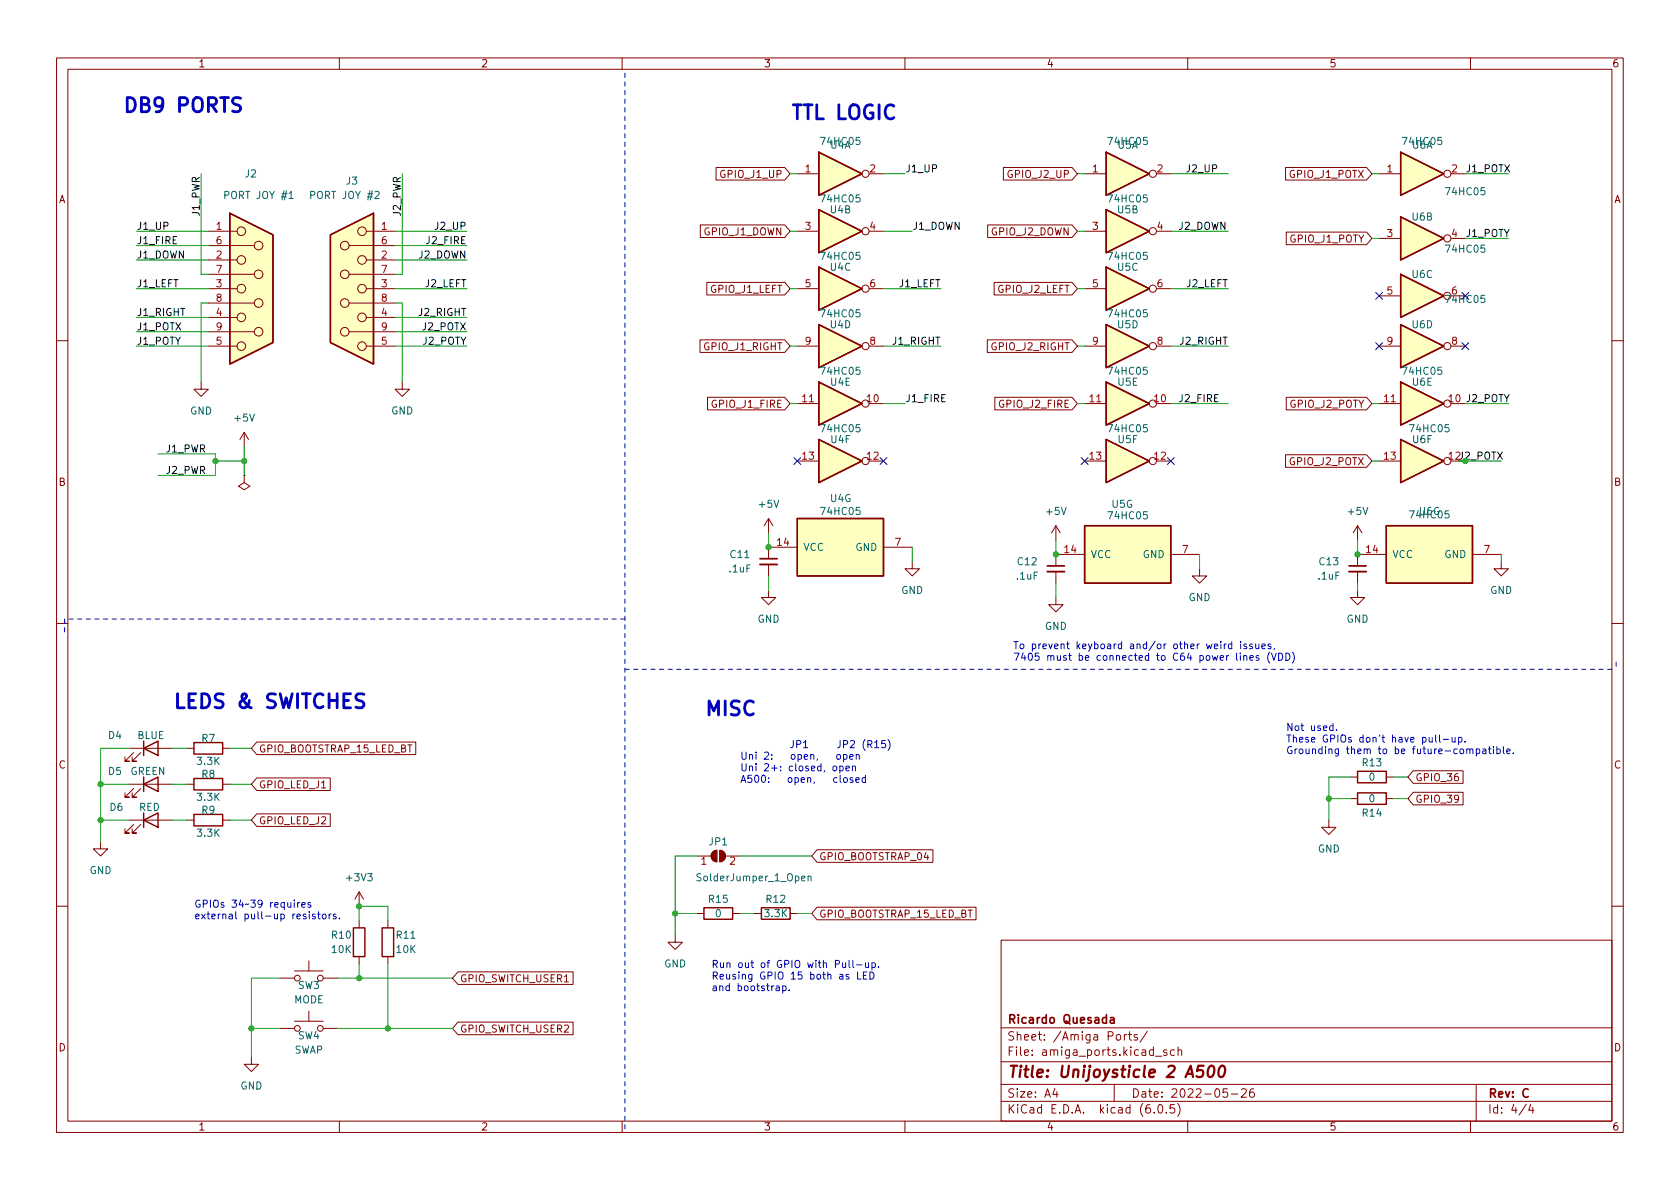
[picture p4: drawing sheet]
<svg xmlns="http://www.w3.org/2000/svg" width="297mm" height="210mm" viewBox="0 0 297 210" stroke-linecap="round" stroke-linejoin="round" font-family="sans-serif">
<g fill="none" stroke="#840000" stroke-width=".18">
<path d="M10 10.2h277v190.1h-277zM12 12.2h273v186.1h-273zM60 10.2v2M110 10.2v2M160 10.2v2M210 10.2v2M260 10.2v2M123.8 39.8h14.9l1 1.1-1 1.1h-14.9zM126.6 29.6h12.1l1 1.1-1 1.1h-12.1zM141 30.7h3.8M153.7 30.7h2.5M174.6 39.8h14.9l1 1.1-1 1.1h-14.9z"/>
<path d="M177.4 29.6h12.1l1 1.1-1 1.1h-12.1zM191.8 30.7h3.8M204.5 30.7h2.5M227.3 29.6h14.3l1 1.1-1 1.1h-14.3zM243.8 30.7h3.8M256.5 30.7h2.6M36.8 58.7h8.2M36.8 56.1h5.1M36.8 53.6h8.2M36.8 51h5.1M36.8 48.5h8.2M36.8 46h5.1"/>
<path d="M36.8 43.4h8.2M36.8 40.9h5.1M61.7 58.7h8.1M61.7 53.6h8.1M61.7 48.5h8.1M61.7 43.4h8.1M64.8 56.1h5M64.8 51h5M64.8 46h5M64.8 40.9h5M125 49.9h13.7l1 1.1-1 1.2h-13.7zM141 51h3.8"/>
<path d="M141 40.9h3.8M153.7 51h2.5M153.7 40.9h2.5M175.8 49.9h13.7l1 1.1-1 1.2h-13.7zM191.8 51h3.8M191.8 40.9h3.8M204.5 51h2.5M204.5 40.9h2.5M227.4 41h14.2l1 1.2-1 1.1h-14.2zM243.8 52.3h3.8M243.8 42.2h3.8M256.5 42.2h2.6"/>
<path d="M10 60.2h2M35.6 67.6v1.2h1.2l-1.2 1.3-1.3-1.3h1.3M36.8 61.2h5.1M43.2 76.4l-.8 1.3M43.2 76.4v2.6M43.2 76.4l.7 1.3M64.8 61.2h5M71.1 67.6v1.2h1.3l-1.3 1.3-1.3-1.3h1.3M123.8 60.1h14.9l1 1.1-1 1.1h-14.9zM125.1 70.3h13.6l1 1.1-1 1.1h-13.6zM141 61.2h3.8M141 71.4h3.8"/>
<path d="M153.7 61.2h2.5M153.7 71.4h2.5M174.6 60.1h14.9l1 1.1-1 1.1h-14.9zM175.9 70.3h13.6l1 1.1-1 1.1h-13.6zM191.8 61.2h3.8M191.8 71.4h3.8M204.5 61.2h2.5M204.5 71.4h2.5M227.4 70.3h14.2l1 1.1-1 1.1h-14.2zM243.8 61.2h3.8M243.8 71.4h3.8M256.5 61.2h2.6"/>
<path d="M285 60.2h2M43.2 84.1v1.2l1 .7-1 .6-1-.6 1-.7M43.2 84.1h.1M135.9 91.7v2.5M135.9 99.8v2M135.9 91.7l-.8 1.3M135.9 91.7l.8 1.3M141 81.5h3.8M141 96.8h-5.1v2M153.7 81.5h2.5M156.2 96.8h5.1M161.3 99.3v1.3h1.3l-1.3 1.2-1.3-1.2h1.3"/>
<path d="M186.7 93l-.8 1.2M186.7 93v2.5M186.7 93l.8 1.2M191.8 81.5h3.8M191.8 98h-5.1v2.1M204.5 81.5h2.5M207 98h5.1M227.3 80.4h14.3l1 1.1-1 1.1h-14.3zM240 93l-.7 1.2M240 93v2.5M240 93l.8 1.2M243.8 81.5h3.8"/>
<path d="M245.1 98h-5.1v2.1M260.3 98h5.1M265.4 99.3v1.3h1.3l-1.3 1.2-1.2-1.2h1.2M10 110.2h2M135.9 104.4v1.3h1.3l-1.3 1.2-1.3-1.2h1.3M186.7 105.7v1.2h1.3l-1.3 1.3-1.3-1.3h1.3M186.7 101.1v2M212.1 100.6v1.2h1.3l-1.3 1.3-1.3-1.3h1.3M240 104.4v1.3h1.3l-1.3 1.2-1.2-1.2h1.2M240 101.1v2M285 110.2h2M22.9 138.7h7.6"/>
<path d="M22.9 132.3h7.6M23.6 133.1l-1.5 1.5h.8h-.8v-.7M23.6 139.4l-1.5 1.6h.8h-.8v-.8M24.9 133.1l-1.5 1.5h.7h-.7v-.7M24.9 139.4l-1.5 1.6h.7h-.7v-.8M33 138.7h1.3M33 132.3h1.3M39.4 138.7h1.2M39.4 132.3h1.2M45.4 131.2h28.1v2.2h-28.1l-1-1.1zM45.4 137.6h13v2.2h-13l-1-1.1zM238.8 137.4h1.2"/>
<path d="M245.1 137.4h1.3M249.9 136.3h8.8v2.2h-8.8l-1-1.1zM17.8 148.8v1.3h1.2l-1.2 1.3-1.3-1.3h1.3M22.9 145h7.6M23.6 145.8l-1.5 1.5h.8h-.8v-.7M24.9 145.8l-1.5 1.5h.7h-.7v-.7M33 145h1.3M39.4 145h1.2M45.4 143.9h13v2.2h-13l-1-1.1zM63.5 157.7l-.8 1.3M63.5 157.7v2.6M63.5 157.7l.8 1.3"/>
<path d="M123.2 151.4h2.5M126 150.7l.7-.3v2a1.02 1.02 0 0 1-.9-.6 1.02 1.02 0 0 1 .2-1.1zM127.3 150.4a1.02 1.02 0 0 1 1 1 1.02 1.02 0 0 1-1 1zM128.3 151.4h2.5M144.5 150.3h20.4v2.2h-20.4l-1-1.1zM234.9 145v1.3h1.3l-1.3 1.3-1.2-1.3h1.2M238.8 141.2h1.2M245.1 141.2h1.3M249.9 140.1h8.8v2.2h-8.8l-1-1.1zM10 160.2h2M49.5 173h2.6M52.1 171.7h5"/>
<path d="M54.6 169.9v1.8M54.6 178.8v1.8M57.1 173h2.6M63.5 162.8v1.3M63.5 169.2v1.2M68.6 162.8v1.3M68.6 169.2v1.2M81 171.9h20.3v2.2h-20.3l-1-1.1zM119.4 165.3v1.3h1.2l-1.2 1.3-1.3-1.3h1.3M123.2 161.5h1.3M129.5 161.5h1.3M133.3 161.5h1.3"/>
<path d="M139.7 161.5h1.3M144.5 160.4h28.1v2.2h-28.1l-1-1.1zM177 166.3h108v32h-108zM285 160.2h2M44.4 186.9v1.3h1.3l-1.3 1.3-1.2-1.3h1.2M49.5 181.9h2.6M52.1 180.6h5M57.1 181.9h2.6M60 198.3v2M81 180.7h20.3v2.3h-20.3l-1-1.1zM110 198.3v2M160 198.3v2"/>
<path d="M177 194.8h108M177 191.8h108M177 187.8h108M177 181.8h108M186.5 192.5l-.4 1h1M186.9 193v1M197 191.8v3M197.4 183.1l.2-.2 .5 .2v.5l-.1 .3h-.4l-.2-.1zM198.8 182.9v1M199.2 182.9l-.3 .1-.1 .2M199.5 182.9h.6M199.7 182.4v1.3l.4 .2"/>
<path d="M201.1 183l-.4-.1-.2 .2 .1 .3 .5 .1v.4h-.6M202.9 182.4l-1.3 1.9M204.1 196.7v.1M204.3 186.8h1.1M204.9 195.4l.2-.1a.81 .81 0 0 1 .6 .7 .81 .81 0 0 1-.3 .8h-.2a.81 .81 0 0 1-.6-.6 .81 .81 0 0 1 .3-.8zM206.2 196.7v.1M206.3 185.7l-.4-.1-.2 .2 .1 .3 .5 .1v.4h-.6M207.6 195.3h-.7v.7l.2-.1 .5 .1 .1 .2-.1 .5-.2 .1-.5-.1M207.6 185.7l-.4-.1-.3 .3v.4l.2 .3h.5M208.2 195.1a1.72 1.72 0 0 1 0 2.3M208.3 185.8l.2-.2 .4 .1v.9M208.3 185.1v1.5"/>
<path d="M210 198.3v2M217 192.5h-.7l-.1 .7 .2-.1 .5 .1 .2 .2-.1 .5-.2 .1-.6-.1M217.7 193.5h1.2M219.5 192.7l.6-.2 .2 .2 .1 .3-1 1h1M221.6 192.5a.59 .59 0 0 0-.7 .7v.5l.2 .3h.4l.2-.1 .1-.5-.2-.2-.4-.1-.3 .3M260 198.3v2M261 191.8v6.5M269.9 195.3l-1.3 1.9M270.6 195.3l-.3 1h.9M271 195.8v1"/>
<circle cx="153" cy="30.7" r=".63"/>
<circle cx="203.8" cy="30.7" r=".63"/>
<circle cx="255.9" cy="30.7" r=".63"/>
<circle cx="42.7" cy="56.1" r=".76"/>
<circle cx="42.7" cy="40.9" r=".76"/>
<circle cx="42.7" cy="46" r=".76"/>
<circle cx="42.7" cy="51" r=".76"/>
<circle cx="45.7" cy="58.7" r=".76"/>
<circle cx="45.7" cy="48.5" r=".76"/>
<circle cx="45.7" cy="43.4" r=".76"/>
<circle cx="45.7" cy="53.6" r=".76"/>
<circle cx="61" cy="48.5" r=".76"/>
<circle cx="61" cy="58.7" r=".76"/>
<circle cx="61" cy="53.6" r=".76"/>
<circle cx="61" cy="43.4" r=".76"/>
<circle cx="64" cy="56.1" r=".76"/>
<circle cx="64" cy="40.9" r=".76"/>
<circle cx="64" cy="46" r=".76"/>
<circle cx="64" cy="51" r=".76"/>
<circle cx="153" cy="40.9" r=".63"/>
<circle cx="153" cy="51" r=".63"/>
<circle cx="203.8" cy="51" r=".63"/>
<circle cx="203.8" cy="40.9" r=".63"/>
<circle cx="255.9" cy="42.2" r=".63"/>
<circle cx="255.9" cy="52.3" r=".63"/>
<circle cx="42.7" cy="61.2" r=".76"/>
<circle cx="64" cy="61.2" r=".76"/>
<circle cx="153" cy="61.2" r=".63"/>
<circle cx="153" cy="71.4" r=".63"/>
<circle cx="203.8" cy="61.2" r=".63"/>
<circle cx="203.8" cy="71.4" r=".63"/>
<circle cx="255.9" cy="61.2" r=".63"/>
<circle cx="255.9" cy="71.4" r=".63"/>
<circle cx="153" cy="81.5" r=".63"/>
<circle cx="203.8" cy="81.5" r=".63"/>
<circle cx="255.9" cy="81.5" r=".63"/>
<circle cx="52.6" cy="173" r=".51"/>
<circle cx="56.6" cy="173" r=".51"/>
<circle cx="52.6" cy="181.9" r=".51"/>
<circle cx="56.6" cy="181.9" r=".51"/>
</g>
<path d="M212.8 188.5h-.9l-.3 .9 .4-.2 .6 .1 .2 .3-.2 .7-.3 .2h-.5l-.3-.2M213.8 188.7a.46 .46 0 0 1 .5-.2 .46 .46 0 0 1 .4 .3 1.15 1.15 0 0 1-.8 1.7l-.2-.1a1.54 1.54 0 0 1 .1-1.7zM215.7 188.7a.46 .46 0 0 1 .5-.2 .46 .46 0 0 1 .4 .3 1.15 1.15 0 0 1-.8 1.7l-.2-.1a1.54 1.54 0 0 1 .1-1.7z" fill="none" stroke="#840000" stroke-width=".4"/>
<path d="M134.4 98.8h3M185.2 100.1h3M238.5 100.1h3.1M196.3 180h.6l.1 .9M197 180.3l-.5 .1a.29 .29 0 0 0-.2 .2 .29 .29 0 0 0 .2 .3h.5" fill="none" stroke="#840000" stroke-width=".3"/>
<g fill="#ffffc2" stroke="#ffffc2" stroke-width=".18">
<path d="M58.4 41.5l7.6-3.8v26.7l-7.6-3.8z"/>
<path d="M247.6 77.7l7.7 3.8-7.7 3.8z"/>
<path d="M195.6 77.7l7.6 3.8-7.6 3.8z"/>
<path d="M191.8 93h15.2v10.1h-15.2z"/>
<path d="M141 91.7h15.2v10.1h-15.2z"/>
<path d="M144.8 77.7l7.6 3.8-7.6 3.8z"/>
<path d="M245.1 93h15.2v10.1h-15.2z"/>
<path d="M144.8 37.1l7.6 3.8-7.6 3.8z"/>
<path d="M144.8 26.9l7.6 3.8-7.6 3.8z"/>
<path d="M195.6 47.2l7.6 3.8-7.6 3.9z"/>
<path d="M195.6 37.1l7.6 3.8-7.6 3.8z"/>
<path d="M195.6 26.9l7.6 3.8-7.6 3.8z"/>
<path d="M195.6 67.6l7.6 3.8-7.6 3.8z"/>
<path d="M195.6 57.4l7.6 3.8-7.6 3.8z"/>
<path d="M144.8 47.2l7.6 3.8-7.6 3.9z"/>
<path d="M144.8 57.4l7.6 3.8-7.6 3.8z"/>
<path d="M144.8 67.6l7.6 3.8-7.6 3.8z"/>
<path d="M40.6 37.7l7.7 3.8v19.1l-7.7 3.8z"/>
<path d="M247.6 48.5l7.7 3.8-7.7 3.8z"/>
<path d="M247.6 57.4l7.7 3.8-7.7 3.8z"/>
<path d="M247.6 67.6l7.7 3.8-7.7 3.8z"/>
<path d="M247.6 38.3l7.7 3.9-7.7 3.8z"/>
<path d="M247.6 26.9l7.7 3.8-7.7 3.8z"/>
</g>
<g fill="none" stroke="#840000" stroke-width=".25">
<path d="M40.6 37.7l7.7 3.8v19.1l-7.7 3.8zM144.8 37.1l7.6 3.8-7.6 3.8zM144.8 26.9l7.6 3.8-7.6 3.8zM195.6 37.1l7.6 3.8-7.6 3.8zM195.6 26.9l7.6 3.8-7.6 3.8zM247.6 38.3l7.7 3.9-7.7 3.8zM247.6 26.9l7.7 3.8-7.7 3.8zM58.4 41.5l7.6-3.8v26.7l-7.6-3.8zM144.8 47.2l7.6 3.8-7.6 3.9zM144.8 57.4l7.6 3.8-7.6 3.8zM195.6 47.2l7.6 3.8-7.6 3.9zM195.6 57.4l7.6 3.8-7.6 3.8z"/>
<path d="M247.6 48.5l7.7 3.8-7.7 3.8zM247.6 57.4l7.7 3.8-7.7 3.8zM144.8 77.7l7.6 3.8-7.6 3.8zM144.8 67.6l7.6 3.8-7.6 3.8zM195.6 77.7l7.6 3.8-7.6 3.8zM195.6 67.6l7.6 3.8-7.6 3.8zM247.6 77.7l7.7 3.8-7.7 3.8zM247.6 67.6l7.7 3.8-7.7 3.8zM141 91.7h15.2v10.1h-15.2zM191.8 93h15.2v10.1h-15.2zM245.1 93h15.2v10.1h-15.2zM25.4 132.3l2.5-1.2v2.5z"/>
<path d="M25.4 138.7l2.5-1.3v2.5zM25.4 131.1v2.5M25.4 137.4v2.5M34.3 137.7h5.1v2h-5.1zM34.3 131.3h5.1v2h-5.1zM240 136.4h5.1v2h-5.1zM25.4 145l2.5-1.2v2.5zM25.4 143.8v2.5M34.3 144h5.1v2h-5.1zM240 140.2h5.1v2h-5.1zM62.5 164.1h2v5.1h-2zM67.6 164.1h2v5.1h-2z"/>
<path d="M124.5 160.5h5v2.1h-5zM134.6 160.5h5.1v2.1h-5.1z"/>
</g>
<path d="M134.4 99.8h3M185.2 101.1h3M238.5 101.1h3.1" fill="none" stroke="#840000" stroke-width=".33"/>
<g fill="#840000" stroke="#840000" stroke-width=".18">
<path d="M126 150.7l.7-.3v2a1.02 1.02 0 0 1-.9-.6 1.02 1.02 0 0 1 .2-1.1z"/>
<path d="M127.3 150.4a1.02 1.02 0 0 1 1 1 1.02 1.02 0 0 1-1 1z"/>
</g>
<path d="M51.1 35.1h.7M249.2 90.3h.8l-.5 1.3M256.1 90.3h-.6v.6l.2-.1 .4 .1 .1 .2-.1 .4-.1 .1-.5-.1M142.9 155l.2-.1 .3 .1v.8M142.9 154.9v.9" fill="none" stroke="#006464" stroke-width=".18"/>
<g fill="none" stroke="#0000c2" stroke-width=".18">
<path d="M216.8 113.9l-.3 .2M217.8 113.9h-.4l-.2 .2 .1 .6h.5M217.8 113.5v1.2M219.4 113.5v.1M219.4 113.9v.8M219.9 116l.2-.1 .3 .1 .1 .8M219.9 115.9v.9M220.4 113.9h-.3l-.2 .2 .1 .1 .4 .2v.3h-.5M221 116.3l.6-.1-.1-.2-.3-.1-.2 .2 .1 .6h.4M221.4 113.9h-.3l-.2 .2 .1 .1 .4 .2v.3h-.5M222 113.9l.1 .8h.3l.2-.1M222.6 116l-.3-.1-.2 .2v.2l.5 .1v.3h-.5"/>
<path d="M222.6 113.9v.8M223.1 114.3l.6-.1v-.3h-.4l-.2 .2 .1 .6h.5M224.5 115.3a1.46 1.46 0 0 0 0 2M224.7 113.9h-.3l-.2 .2 .1 .1 .4 .2v.3h-.5M224.8 115.5l.4 1.3 .5-1.3M225.4 114.7l-.2 .2M226.1 115.5a.64 .64 0 0 1 .7 .6 .64 .64 0 0 1-.7 .7zM227.3 115.5a.64 .64 0 0 1 .8 .6 .64 .64 0 0 1-.8 .7zM228.5 115.3a1.46 1.46 0 0 1 0 2M135.2 133.1l.5-.1 .2 .4-.8 .9h.8M135.9 138.2v.2M135.9 137.6v.1"/>
<path d="M140.3 131v.9a.41 .41 0 0 1-.5 .3M140.9 131.6h.6l.1-.2-.1-.3-.6-.1v1.2M141.7 137.9l.6-.1-.1-.2-.4-.1-.1 .2v.6h.5M142.1 131.3l.3-.3v1.2M142.1 132.2h.7M142.2 133.8l.6-.1-.1-.2-.3-.1-.2 .2 .1 .6h.4M147.4 135.5h.3l.2 .2v.4l-.2 .2h-.3l-.1-.2zM148.1 133.5l.3-.1 .2 .3v.3l-.2 .3-.3-.1-.2-.2zM148.5 135.5h.3l.3 .2-.1 .6h-.5M148.5 135.5v1.2M148.5 131v.9a.41 .41 0 0 1-.4 .3M148.5 137.1v1.1l.2 .2"/>
<path d="M149.2 131.6h.6l.1-.2-.1-.3-.6-.1v1.2M149.2 133.5l.3-.1 .3 .3-.2 .5h-.4M149.2 133.4v1.3M149.3 137.6l.3-.1 .2 .3v.3l-.2 .3-.3-.1-.1-.2zM149.6 135.9l.6-.1-.1-.3h-.3l-.2 .1v.7h.5M150.2 133.8l.6-.1v-.2l-.4-.1-.2 .2 .1 .6h.5M150.4 131.1l.4-.1 .3 .3-.8 .9h.8M150.7 135.6l.2-.1h.3l.1 .8M150.7 135.5v.8M150.8 137.6l-.3-.1-.2 .2 .1 .2 .4 .1v.3h-.5M151.3 137.9l.6-.1v-.2l-.4-.1-.2 .2 .1 .6h.5M151.4 133.5l.2-.1 .3 .1v.8"/>
<path d="M151.4 133.4v.9M153 130.8a1.46 1.46 0 0 0 0 1.9M153 137.6l-.3-.1-.3 .3 .1 .5h.5M153 137.1v1.3M153.4 131.6h.6l.2-.2-.1-.3-.7-.1v1.2M153.7 131.6l.5 .6M154.7 131.3l.3-.3v1.2M154.7 132.2h.7M156.5 131h-.6v.6l.1-.2 .5 .1 .1 .2-.1 .4-.2 .1-.4-.1M157 130.8a1.46 1.46 0 0 1 0 1.9M235.7 128.4l-.4-.1-.2 .3 .1 .5h.5M235.7 127.9v1.3"/>
<path d="M236.3 129.1v.1M253.8 130v1.1l.2 .1M254.5 130v1.1l.2 .1M255.2 130.7h.9M256.7 130.4l.1 .8h.3l.2-.1M257.3 130.4v.8M257.9 130.4h.3l.3 .2-.1 .6h-.5M257.9 130.4v1.3M259 131.1v.1M259.3 132.6l.2-.2 .3 .1 .1 .8M259.9 132.6l.2-.2 .3 .1v.8M261 132.5l.4-.1 .2 .3-.1 .5h-.5"/>
<path d="M261 132.4v1.3M262.2 132.5h.5v.8M262.7 132.7l-.4 .1-.2 .2 .2 .3 .4-.1M263.1 132.4h.5M263.3 132v1.1l.3 .2M264.1 132v.1M264.1 132.4v.9M264.7 132.5l.3-.1 .3 .3-.2 .5h-.4M264.7 132v1.3M265.8 132v1.1l.2 .2M266.4 132.9l.6-.2v-.2l-.4-.1-.2 .2 .1 .6h.5M267.6 133.2v.1"/>
<path d="M52.6 159.6v.8M53 159.6l-.4 .2M54.9 159.7l-.3-.1-.2 .2 .1 .2 .4 .1v.3h-.5M53.4 160l.6-.1-.1-.2-.4-.1-.1 .2v.6h.5M54.7 161.2v.1M54.7 161.6v.9M55.7 161.7l-.3-.1-.2 .2 .1 .2 .4 .1v.3h-.5M56.1 161.6h.5M56.3 161.2v1.1l.3 .2M57 161.8l.2-.2 .4 .2v.4l-.1 .2-.3 .1-.2-.1zM58.2 161.6v.9M58.6 161.6l-.4 .3"/>
<path d="M59.4 161.7l-.3-.1-.2 .2 .1 .2 .4 .1v.3h-.5M60 162.4v.1M137.2 174.4h.5l.1 .8M137.8 174.6l-.4 .1-.2 .2 .2 .3 .4-.1M138.4 174.4l.3-.1 .3 .3-.1 .5h-.5M138.4 174.3v1.3M139.5 175.1v.1M149 170.3v.7l.3 .1 .2-.1M149.5 170.3v.8M150.1 169.8v1.1l.2 .2M150.8 169.8v1.1l.2 .2M151.4 170.6h1"/>
<path d="M151.6 171.9v1.2h.6M152.7 172.5h.4M153 170.3l.1 .7 .3 .1 .2-.1M153.3 171.9h-.6v1.2h.6M153.6 170.3v.8M153.8 171.9a.64 .64 0 0 1 .7 .6 .64 .64 0 0 1-.7 .6zM154.2 170.3h.3l.3 .2-.1 .5h-.5M154.2 170.3v1.2M155.3 171v.1"/>
</g>
<path d="M42.5 17.4l-.9-.1a.6 .6 0 0 0-.5 .6 .6 .6 0 0 0 .5 .5 .91 .91 0 0 1 .9 .6 .64 .64 0 0 1-.4 .8l-1-.2M64.3 122.8l-.9-.1a.6 .6 0 0 0-.5 .6 .6 .6 0 0 0 .5 .6 .91 .91 0 0 1 .9 .6 .64 .64 0 0 1-.4 .7l-1-.2" fill="none" stroke="#0000c2" stroke-width=".5"/>
<path d="M110.5 12.9v186.7M11.4 109.5v2.5M110.5 109.5h-99.1M110.5 118.4h175.2M285.7 117.1v1.3" fill="none" stroke="#0000c2" stroke-width=".18" stroke-dasharray=".8 .8"/>
<g fill="none" stroke="#009600" stroke-width=".18">
<path d="M35.6 30.7v17.8h1.2M71.1 30.7v17.8h-1.3M139.7 30.7h1.3M156.2 30.7h3.8M190.5 30.7h1.3M207 30.7h10.2M242.6 30.7h1.2M259.1 30.7h7.6M24.1 40.9h12.7M24.1 51h12.7M24.1 58.7h12.7M24.1 56.1h12.7"/>
<path d="M24.1 43.4h12.7M24.1 46h12.7M36.8 53.6h-1.2v14M69.8 40.9h12.7M69.8 51h12.7M69.8 53.6h1.3v14M69.8 58.7h12.7M69.8 56.1h12.7M69.8 43.4h12.7M69.8 46h12.7M139.7 40.9h1.3M139.7 51h1.3"/>
<path d="M156.2 40.9h5.1M156.2 51h10.2M190.5 40.9h1.3M190.5 51h1.3M207 40.9h10.2M207 51h10.2M242.6 42.2h1.2M259.1 42.2h7.6M24.1 61.2h12.7M43.2 79v5.1M69.8 61.2h12.7M139.7 71.4h1.3"/>
<path d="M139.7 61.2h1.3M156.2 71.4h3.8M156.2 61.2h10.2M190.5 71.4h1.3M190.5 61.2h1.3M207 71.4h10.2M207 61.2h10.2M242.6 71.4h1.2M259.1 71.4h7.6M27.9 80.3h10.2v3.8h-10.2M38.1 81.5h5.1M135.9 94.2v2.6"/>
<path d="M161.3 96.8v2.5M186.7 95.5v2.5M212.1 98v2.6M240 95.5v2.5M242.6 81.5h1.2M259.1 81.5h6.3M265.4 98v1.3M135.9 101.8v2.6M186.7 103.1v2.6M240 103.1v1.3M17.8 138.7h5.1M22.9 132.3h-5.1v16.5"/>
<path d="M30.5 138.7h2.5M30.5 132.3h2.5M40.6 138.7h3.8M40.6 132.3h3.8M238.8 137.4h-3.9v7.6M246.4 137.4h2.5M17.8 145h5.1M30.5 145h2.5M40.6 145h3.8M123.2 151.4h-3.8v13.9M130.8 151.4h12.7M234.9 141.2h3.9"/>
<path d="M246.4 141.2h2.5M49.5 173h-5.1v13.9M59.7 173h20.3M63.5 162.8v-2.5h5.1v2.5M63.5 170.4v2.6M68.6 170.4v11.5M119.4 161.5h3.8M130.8 161.5h2.5M141 161.5h2.5M44.4 181.9h5.1M59.7 181.9h20.3"/>
</g>
<g fill="none" stroke="#000084" stroke-width=".18">
<path d="M243.2 51.7l1.2 1.2M244.4 51.7l-1.2 1.2M243.2 60.6l1.2 1.2M244.4 60.6l-1.2 1.2M258.5 60.6l1.2 1.2M259.7 60.6l-1.2 1.2M140.4 80.9l1.2 1.2M141.6 80.9l-1.2 1.2M155.6 80.9l1.2 1.2M156.8 80.9l-1.2 1.2M191.2 80.9l1.2 1.2M192.4 80.9l-1.2 1.2"/>
<path d="M206.4 80.9l1.2 1.2M207.6 80.9l-1.2 1.2"/>
</g>
<g fill="#009600" stroke="#009600" stroke-width=".18">
<circle cx="63.5" cy="173" r=".46"/>
<circle cx="68.6" cy="181.9" r=".46"/>
<circle cx="17.8" cy="138.7" r=".46"/>
<circle cx="17.8" cy="145" r=".46"/>
<circle cx="44.4" cy="181.9" r=".46"/>
<circle cx="119.4" cy="161.5" r=".46"/>
<circle cx="63.5" cy="160.3" r=".46"/>
<circle cx="43.2" cy="81.5" r=".46"/>
<circle cx="186.7" cy="98" r=".46"/>
<circle cx="234.9" cy="141.2" r=".46"/>
<circle cx="240" cy="98" r=".46"/>
<circle cx="38.1" cy="81.5" r=".46"/>
<circle cx="135.9" cy="96.8" r=".46"/>
</g>
<g font-size="3.5" fill="#0000c2">
<text x="21.6" y="19.9">DB9 PORTS</text>
<text x="139.7" y="21.1">TTL LOGIC</text>
<text x="30.5" y="125.3">LEDS &amp; SWITCHES</text>
<text x="124.5" y="126.6">MISC</text>
</g>
<text font-size="2.8" fill="#840000" x="178" y="190.6">Title: Unijoysticle 2 A500</text>
<g font-size="2.1" fill="#840000">
<text x="178" y="184">Sheet: /Amiga Ports/</text>
<text x="178" y="181">Ricardo Quesada</text>
<text x="178" y="186.7">File: amiga_ports.kicad_sch</text>
<text x="178" y="196.9">KiCad E.D.A. kicad (6.0.5)</text>
<text x="178" y="194.1">Size: A4</text>
<text x="200" y="194.1">Date: 2022-05-26</text>
<text x="263" y="194.1">Rev: C</text>
<text x="263" y="196.9">Id: 4/4</text>
</g>
<g font-size="1.8" fill="#840000">
<text x="35" y="11.9">1</text>
<text x="85" y="11.9">2</text>
<text x="135" y="11.9">3</text>
<text x="185" y="11.9">4</text>
<text x="235" y="11.9">5</text>
<text x="285" y="11.9">6</text>
<text x="10.3" y="35.9">A</text>
<text x="127.6" y="31.5">GPIO_J1_UP</text>
<text x="178.4" y="31.5">GPIO_J2_UP</text>
<text x="228.1" y="31.5">GPIO_J1_POTX</text>
<text x="285.3" y="35.9">A</text>
<text x="124.5" y="41.6">GPIO_J1_DOWN</text>
<text x="175.3" y="41.6">GPIO_J2_DOWN</text>
<text x="228.1" y="42.9">GPIO_J1_POTY</text>
<text x="125.7" y="51.8">GPIO_J1_LEFT</text>
<text x="176.5" y="51.8">GPIO_J2_LEFT</text>
<text x="124.6" y="61.9">GPIO_J1_RIGHT</text>
<text x="175.4" y="61.9">GPIO_J2_RIGHT</text>
<text x="126" y="72.1">GPIO_J1_FIRE</text>
<text x="176.8" y="72.1">GPIO_J2_FIRE</text>
<text x="228.1" y="72.1">GPIO_J2_POTY</text>
<text x="228.1" y="82.3">GPIO_J2_POTX</text>
<text x="10.3" y="85.9">B</text>
<text x="285.3" y="85.9">B</text>
<text x="10.3" y="135.9">C</text>
<text x="45.7" y="133.1">GPIO_BOOTSTRAP_15_LED_BT</text>
<text x="285.3" y="135.9">C</text>
<text x="45.7" y="139.4">GPIO_LED_J1</text>
<text x="250.2" y="138.1">GPIO_36</text>
<text x="250.2" y="141.9">GPIO_39</text>
<text x="45.7" y="145.8">GPIO_LED_J2</text>
<text x="144.8" y="152.1">GPIO_BOOTSTRAP_04</text>
<text x="144.8" y="162.3">GPIO_BOOTSTRAP_15_LED_BT</text>
<text x="81.3" y="173.7">GPIO_SWITCH_USER1</text>
<text x="10.3" y="185.9">D</text>
<text x="81.3" y="182.6">GPIO_SWITCH_USER2</text>
<text x="285.3" y="185.9">D</text>
<text x="35" y="199.9">1</text>
<text x="85" y="199.9">2</text>
<text x="135" y="199.9">3</text>
<text x="185" y="199.9">4</text>
<text x="235" y="199.9">5</text>
<text x="285" y="199.9">6</text>
</g>
<g font-size="1.8" fill="#006464">
<text x="145.3" y="25.6">74HC05</text>
<text x="146.8" y="26.3">U4A</text>
<text x="196.1" y="25.6">74HC05</text>
<text x="197.6" y="26.3">U5A</text>
<text x="248.2" y="25.6">74HC05</text>
<text x="249.7" y="26.3">U6A</text>
<text x="40.1" y="35.2">PORT JOY #1</text>
<text x="43.4" y="31.4">J2</text>
<text x="55.3" y="35.2">PORT JOY #2</text>
<text x="61.2" y="32.6">J3</text>
<text x="145.3" y="35.8">74HC05</text>
<text x="196.1" y="35.8">74HC05</text>
<text x="255.8" y="34.5">74HC05</text>
<text x="146.8" y="37.7">U4B</text>
<text x="197.6" y="37.7">U5B</text>
<text x="249.7" y="39">U6B</text>
<text x="145.3" y="45.9">74HC05</text>
<text x="146.8" y="47.9">U4C</text>
<text x="196.1" y="45.9">74HC05</text>
<text x="197.6" y="47.9">U5C</text>
<text x="255.8" y="44.7">74HC05</text>
<text x="249.7" y="49.1">U6C</text>
<text x="145.3" y="56.1">74HC05</text>
<text x="146.8" y="58">U4D</text>
<text x="196.1" y="56.1">74HC05</text>
<text x="197.6" y="58">U5D</text>
<text x="249.7" y="58">U6D</text>
<text x="145.3" y="66.3">74HC05</text>
<text x="146.9" y="68.2">U4E</text>
<text x="196.1" y="66.3">74HC05</text>
<text x="197.7" y="68.2">U5E</text>
<text x="248.2" y="66.3">74HC05</text>
<text x="249.7" y="68.2">U6E</text>
<text x="33.6" y="73.3">GND</text>
<text x="41.6" y="74.5">+5V</text>
<text x="69.2" y="73.3">GND</text>
<text x="145.3" y="76.4">74HC05</text>
<text x="196.1" y="76.4">74HC05</text>
<text x="249.5" y="76.4">74HC05</text>
<text x="146.9" y="78.4">U4F</text>
<text x="197.7" y="78.4">U5F</text>
<text x="249.8" y="78.4">U6F</text>
<text x="134.3" y="89.8">+5V</text>
<text x="146.8" y="88.8">U4G</text>
<text x="196.6" y="89.8">U5G</text>
<text x="145.4" y="91.1">74HC05</text>
<text x="185.1" y="91.1">+5V</text>
<text x="196.2" y="91.8">74HC05</text>
<text x="238.4" y="91.1">+5V</text>
<text x="250.9" y="91.1">U6G</text>
<text x="129" y="101.2">.1uF</text>
<text x="129.2" y="98.7">C11</text>
<text x="142" y="97.4">VCC</text>
<text x="151.3" y="97.4">GND</text>
<text x="180" y="99.9">C12</text>
<text x="192.8" y="98.7">VCC</text>
<text x="202.1" y="98.7">GND</text>
<text x="233.3" y="99.9">C13</text>
<text x="246.1" y="98.7">VCC</text>
<text x="255.4" y="98.7">GND</text>
<text x="159.3" y="105">GND</text>
<text x="179.8" y="102.5">.1uF</text>
<text x="210.1" y="106.3">GND</text>
<text x="233.1" y="102.5">.1uF</text>
<text x="263.5" y="105">GND</text>
<text x="133.9" y="110.1">GND</text>
<text x="184.7" y="111.4">GND</text>
<text x="238.1" y="110.1">GND</text>
<text x="19.2" y="130.7">D4</text>
<text x="24.3" y="130.7">BLUE</text>
<text x="35.7" y="131.2">R7</text>
<text x="19.2" y="137">D5</text>
<text x="23" y="137">GREEN</text>
<text x="35" y="135.2">3.3K</text>
<text x="35.7" y="137.5">R8</text>
<text x="240.9" y="135.5">R13</text>
<text x="19.4" y="143.4">D6</text>
<text x="24.5" y="143.4">RED</text>
<text x="35" y="141.6">3.3K</text>
<text x="35.7" y="143.9">R9</text>
<text x="242.1" y="138">0</text>
<text x="242.1" y="141.9">0</text>
<text x="35" y="147.9">3.3K</text>
<text x="125.4" y="149.5">JP1</text>
<text x="240.9" y="144.4">R14</text>
<text x="15.8" y="154.6">GND</text>
<text x="61.4" y="155.8">+3V3</text>
<text x="123.7" y="155.8">SolderJumper_1_Open</text>
<text x="233" y="150.7">GND</text>
<text x="125.4" y="159.6">R15</text>
<text x="135.5" y="159.6">R12</text>
<text x="58.7" y="166">R10</text>
<text x="70.2" y="166">R11</text>
<text x="126.5" y="162.2">0</text>
<text x="135.3" y="162.2">3.3K</text>
<text x="58.7" y="168.5">10K</text>
<text x="70.2" y="168.5">10K</text>
<text x="117.4" y="171.1">GND</text>
<text x="52" y="177.4">MODE</text>
<text x="52.7" y="174.9">SW3</text>
<text x="52.7" y="183.8">SW4</text>
<text x="52" y="186.3">SWAP</text>
<text x="42.5" y="192.7">GND</text>
</g>
<g font-size="1.8" fill="#a90000">
<text x="142.4" y="30.5">1</text>
<text x="153.8" y="30.5">2</text>
<text x="193.2" y="30.5">1</text>
<text x="204.6" y="30.5">2</text>
<text x="245.3" y="30.5">1</text>
<text x="256.7" y="30.5">2</text>
<text x="38.2" y="40.6">1</text>
<text x="67.5" y="40.6">1</text>
<text x="142.4" y="40.6">3</text>
<text x="153.8" y="40.6">4</text>
<text x="193.2" y="40.6">3</text>
<text x="204.6" y="40.6">4</text>
<text x="245.3" y="41.9">3</text>
<text x="256.7" y="41.9">4</text>
<text x="38.2" y="45.7">2</text>
<text x="38.2" y="43.2">6</text>
<text x="67.5" y="45.7">2</text>
<text x="67.5" y="43.2">6</text>
<text x="38.2" y="50.8">3</text>
<text x="38.2" y="48.3">7</text>
<text x="38.2" y="53.3">8</text>
<text x="67.5" y="50.8">3</text>
<text x="67.5" y="48.3">7</text>
<text x="67.5" y="53.3">8</text>
<text x="142.4" y="50.8">5</text>
<text x="153.8" y="50.8">6</text>
<text x="193.2" y="50.8">5</text>
<text x="204.6" y="50.8">6</text>
<text x="245.3" y="52.1">5</text>
<text x="256.7" y="52.1">6</text>
<text x="38.2" y="55.9">4</text>
<text x="38.2" y="58.4">9</text>
<text x="67.5" y="55.9">4</text>
<text x="67.5" y="58.4">9</text>
<text x="38.2" y="61">5</text>
<text x="67.5" y="61">5</text>
<text x="142.4" y="61">9</text>
<text x="153.8" y="61">8</text>
<text x="193.2" y="61">9</text>
<text x="204.6" y="61">8</text>
<text x="245.3" y="61">9</text>
<text x="256.7" y="61">8</text>
<text x="141.9" y="71.1">11</text>
<text x="153.3" y="71.1">10</text>
<text x="192.7" y="71.1">11</text>
<text x="204.1" y="71.1">10</text>
<text x="244.8" y="71.1">11</text>
<text x="141.9" y="81.3">13</text>
<text x="153.3" y="81.3">12</text>
<text x="192.7" y="81.3">13</text>
<text x="204.1" y="81.3">12</text>
<text x="244.8" y="81.3">13</text>
<text x="137.4" y="96.5">14</text>
<text x="158.3" y="96.5">7</text>
<text x="188.2" y="97.8">14</text>
<text x="209.1" y="97.8">7</text>
<text x="241.6" y="97.8">14</text>
<text x="262.4" y="97.8">7</text>
<text x="124" y="152.9">1</text>
<text x="129" y="152.9">2</text>
</g>
<g font-size="1.8" fill="#0f0f0f">
<text x="160" y="30.5">J1_UP</text>
<text x="209.5" y="30.5">J2_UP</text>
<text x="259.1" y="30.5">J1_POTX</text>
<text x="24.1" y="40.6">J1_UP</text>
<text x="35.3" y="38.3" transform="rotate(-90 35.3 38.3)">J1_PWR</text>
<text x="70.9" y="38.3" transform="rotate(-90 70.9 38.3)">J2_PWR</text>
<text x="77.1" y="40.6">J2_UP</text>
<text x="161.3" y="40.6">J1_DOWN</text>
<text x="208.3" y="40.6">J2_DOWN</text>
<text x="259.1" y="41.9">J1_POTY</text>
<text x="24.1" y="45.7">J1_DOWN</text>
<text x="24.1" y="43.2">J1_FIRE</text>
<text x="74" y="45.7">J2_DOWN</text>
<text x="75.6" y="43.2">J2_FIRE</text>
<text x="24.1" y="50.8">J1_LEFT</text>
<text x="75.2" y="50.8">J2_LEFT</text>
<text x="159" y="50.8">J1_LEFT</text>
<text x="209.8" y="50.8">J2_LEFT</text>
<text x="24.1" y="58.4">J1_POTX</text>
<text x="24.1" y="55.9">J1_RIGHT</text>
<text x="74.1" y="55.9">J2_RIGHT</text>
<text x="74.8" y="58.4">J2_POTX</text>
<text x="24.1" y="60.9">J1_POTY</text>
<text x="74.8" y="60.9">J2_POTY</text>
<text x="157.9" y="60.9">J1_RIGHT</text>
<text x="208.7" y="60.9">J2_RIGHT</text>
<text x="160" y="71.1">J1_FIRE</text>
<text x="208.3" y="71.1">J2_FIRE</text>
<text x="256.2" y="71.1">10 J2_POTY</text>
<text x="29.2" y="80">J1_PWR</text>
<text x="29.2" y="83.8">J2_PWR</text>
</g>
<text font-size="1.8" fill="#000084" x="255.8" y="53.6">74HC05</text>
<text font-size="1.8" fill="#009600" x="256.2" y="81.3">12J2_POTX</text>
<g font-size="1.8" fill="#0000c2">
<text x="179.1" y="114.8">To prevent keyboard and/or other weird issues,</text>
<text x="179.1" y="116.8">7405 must be connected to C64 power lines (VDD)</text>
<text x="227.3" y="129.2">Not used.</text>
<text x="227.3" y="131.3">These GPIOs don't have pull-up.</text>
<text x="130.8" y="134.3">Uni 2:</text>
<text x="130.8" y="136.4">Uni 2+: closed, open</text>
<text x="136.9" y="134.3">open,</text>
<text x="142.8" y="134.3">open</text>
<text x="227.3" y="133.3">Grounding them to be future-compatible.</text>
<text x="130.8" y="138.4">A500:</text>
<text x="136.9" y="138.4">open,</text>
<text x="142.8" y="138.4">closed</text>
<text x="34.3" y="160.5">GPIOs 34~39 requires</text>
<text x="34.3" y="162.5">external pull-up resistors.</text>
<text x="125.7" y="171.2">Run out of GPIO with Pull-up.</text>
<text x="125.7" y="173.2">Reusing GPIO 15 both as LED</text>
<text x="125.7" y="175.2">and bootstrap.</text>
</g>
</svg>
